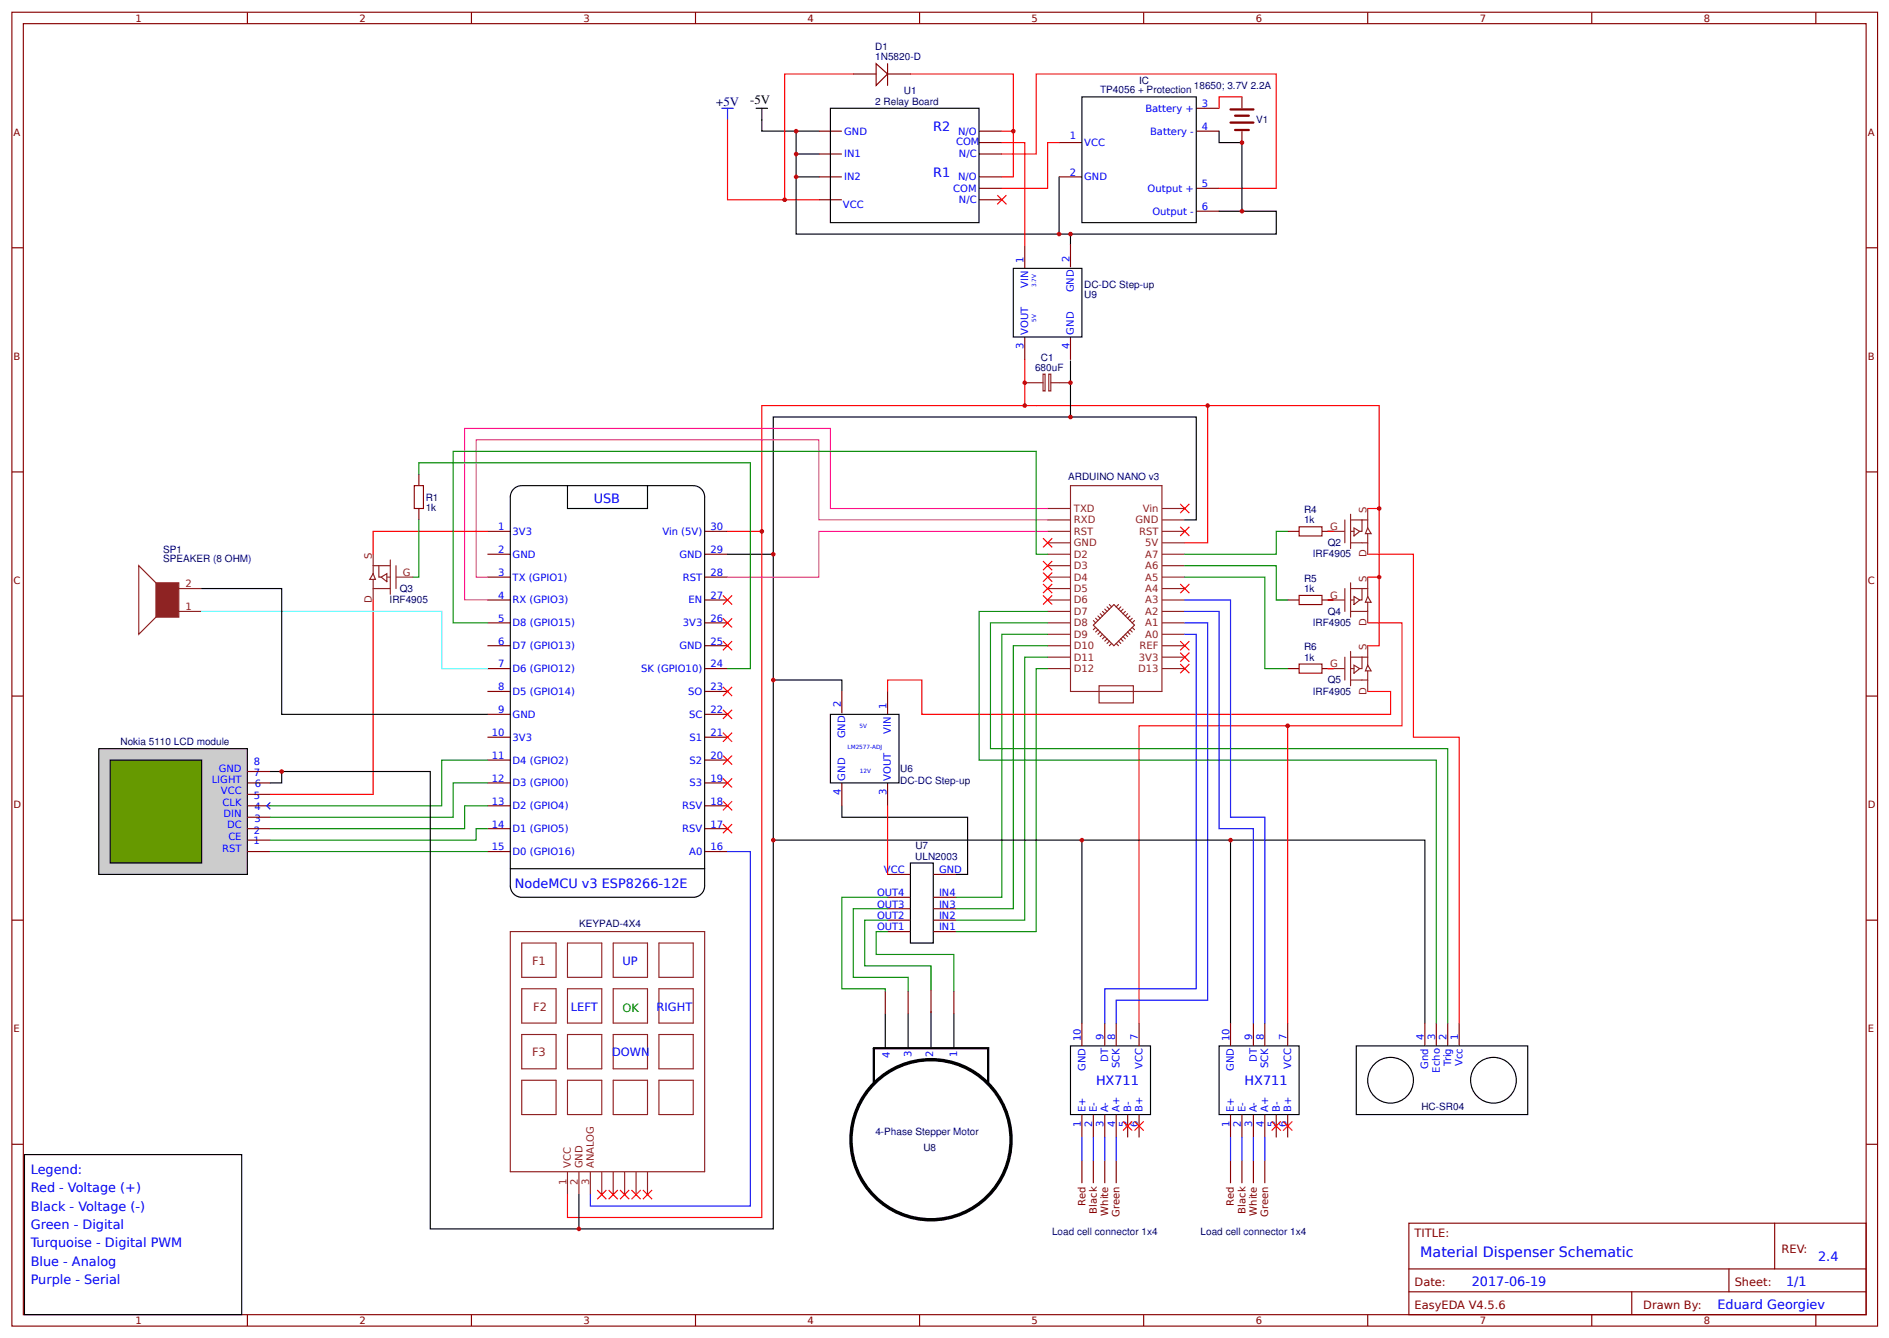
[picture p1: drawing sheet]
<svg xmlns="http://www.w3.org/2000/svg" width="441mm" height="312mm" viewBox="0 0 441 312" stroke-linecap="round" stroke-linejoin="round" font-family="sans-serif">
<g fill="none" stroke="#800" stroke-width=".27">
<path d="M2.8 2.9h435.2v306.4h-435.2zM5.4 5.5h430v301.1h-430zM57.7 2.9v2.6M110 2.9v2.6M162.3 2.9v2.6M214.5 2.9v2.6M266.8 2.9v2.6M319.1 2.9v2.6M371.4 2.9v2.6M423.6 2.9v2.6M191.1 35.9h5.3M191.1 30.6h5.3"/>
<path d="M228.4 35.9h5.3M228.4 33.3h5.3M228.4 30.6h5.3M247.1 33.3h5.3M279.1 30.6h5.3M279.1 25.3h5.3M289.7 22.6v2.7M289.7 30.6v2.7M2.8 57.8h2.6M191.1 46.6h5.3M191.1 41.3h5.3M228.4 46.6h5.3"/>
<path d="M228.4 43.9h5.3M228.4 41.3h5.3M247.1 41.3h5.3M279.1 43.9h5.3M279.1 49.3h5.3M435.4 57.8h2.6M2.8 110.1h2.6M435.4 110.1h2.6M2.8 162.3h2.6M435.4 162.3h2.6M2.8 214.6h2.6M435.4 214.6h2.6"/>
<path d="M2.8 266.9h2.6M435.4 266.9h2.6M328.7 285.3h106.7v21.3h-106.7zM328.7 296h106.7M403.4 296v5.3M414 285.3v10.7M57.7 306.6v2.7M110 306.6v2.7M162.3 306.6v2.7M214.5 306.6v2.7M266.8 306.6v2.7M319.1 306.6v2.7"/>
<path d="M328.7 301.3h106.7M371.4 306.6v2.7M380.7 301.3v5.3M423.6 306.6v2.7"/>
</g>
<path d="M176.4 25.3h2.7M177.7 25.3v5.3h13.4M193.7 25.3h34.7v26.6h-34.7zM252.4 22.6h26.7v29.3h-26.7z" fill="none" stroke="#000" stroke-width=".27"/>
<path d="M168.4 25.3h2.7M169.7 25.3v2.6" fill="none" stroke="#00f" stroke-width=".27"/>
<path d="M287.1 28.6h5.3M287.1 25.5h5.3M288.1 27h3.2M288.1 30.3h3.2" fill="none" stroke="#800" stroke-width=".53"/>
<path d="M212.4 17.3h24v24h-2.7M169.7 27.9v18.7h21.4M247.1 33.3h-2.7v10.6h-10.7" fill="none" stroke="#f00" stroke-width=".27"/>
<path d="M232.7 45.5l2.1 2.2zM234.8 45.5l-2.1 2.2z" fill="#000" stroke="#f00" stroke-width=".27"/>
<path d="M23 174.6h34.7v29.3h-34.7z" fill="#ccc" stroke="#000" stroke-width=".27"/>
<path d="M57.7 179.9h5.3M57.7 198.6h5.3M57.7 195.9h5.3M57.7 193.3h5.3M57.7 190.6h5.3M57.7 187.9h5.3M57.7 185.3h5.3M57.7 182.6h5.3" fill="none" stroke="#800" stroke-width=".27"/>
<path d="M63 187.1l-.8 .8 .8 .8" fill="none" stroke="#00f" stroke-width=".27"/>
<path d="M25.7 177.3h21.3v24h-21.3z" fill="#690" stroke="#000" stroke-width=".27"/>
<g fill="none" stroke="#8d2323" stroke-width=".27">
<path d="M244.4 118.6h5.3M249.7 113.3h21.4v48h-21.4zM271.1 118.6h5.3M244.4 139.9h5.3M244.4 137.3h5.3M244.4 134.6h5.3M244.4 131.9h5.3M244.4 129.3h5.3M244.4 126.6h5.3M244.4 123.9h5.3M244.4 121.3h5.3M271.1 139.9h5.3"/>
<path d="M271.1 137.3h5.3M271.1 134.6h5.3M271.1 131.9h5.3M271.1 129.3h5.3M271.1 126.6h5.3M271.1 123.9h5.3M271.1 121.3h5.3M244.4 153.3h5.3M244.4 150.6h5.3M244.4 147.9h5.3M244.4 145.3h5.3M244.4 142.6h5.3"/>
<path d="M244.4 155.9h5.3M255.1 144.7l.5 .6M255.6 144.2l.5 .5M255.6 146.3l-.5 .6M256.1 143.7l.6 .5M256.1 146.9l-.5 .5M256.4 159.9h8v4h-8zM256.7 147.4l-.6 .5M256.7 143.1l.5 .6M257.2 147.9l-.5 .6M257.2 142.6l.5 .5M257.7 148.5l-2.6-2.7 4.8-4.8 4.8 4.8-4.8 4.8-1.6-1.6"/>
<path d="M257.7 148.5l-.5 .5M257.7 142.1l.6 .5M257.7 148.5l.6 .5M258.3 141.5l.5 .6M258.3 149l-.6 .5M258.8 149.5l-.5 .6M258.8 141l.5 .5M259.3 150.1l-.5 .5M260.4 150.1l.5 .5M260.9 149.5l.6 .6M260.9 141l-.5 .5M261.5 149l.5 .5"/>
<path d="M261.5 141.5l-.6 .6M262 148.5l.5 .5M262 142.1l-.5 .5M262.5 147.9l.6 .6M262.5 142.6l-.5 .5M263.1 147.4l.5 .5M263.1 143.1l-.6 .6M263.6 146.9l.5 .5M263.6 143.7l-.5 .5M264.1 146.3l.6 .6M264.1 144.2l-.5 .5M264.7 144.7l-.6 .6"/>
<path d="M271.1 153.3h5.3M271.1 150.6h5.3M271.1 147.9h5.3M271.1 145.3h5.3M271.1 142.6h5.3M271.1 155.9h5.3M119.1 217.3h45.3v56h-45.3zM121.7 219.9h8v8h-8zM132.4 219.9h8v8h-8zM143.1 219.9h8v8h-8zM153.7 219.9h8v8h-8zM121.7 230.6h8v8h-8z"/>
<path d="M132.4 230.6h8v8h-8zM143.1 230.6h8v8h-8zM153.7 230.6h8v8h-8zM121.7 252h8v8h-8zM121.7 241.3h8v8h-8zM132.4 241.3h8v8h-8zM132.4 252h8v8h-8zM143.1 241.3h8v8h-8zM143.1 252h8v8h-8zM153.7 252h8v8h-8zM153.7 241.3h8v8h-8zM132.4 273.3v5.3"/>
<path d="M135.1 273.3v5.3M137.7 273.3v5.3M140.4 273.3v5.3M143.1 273.3v5.3M145.7 273.3v5.3M148.4 273.3v5.3M151.1 273.3v5.3"/>
</g>
<g fill="none" stroke="#800" stroke-width=".27">
<path d="M113.7 123.9h5.4M113.7 129.3h5.4M113.7 134.6h5.4M113.7 139.9h5.4M164.4 123.9h5.3M164.4 129.3h5.3M164.4 134.6h5.3M164.4 139.9h5.3M113.7 145.3h5.4M113.7 150.6h5.4M113.7 155.9h5.4M164.4 145.3h5.3"/>
<path d="M164.4 150.6h5.3M164.4 155.9h5.3M113.7 161.3h5.4M113.7 166.6h5.4M113.7 171.9h5.4M113.7 177.3h5.4M164.4 161.3h5.3M164.4 166.6h5.3M164.4 171.9h5.3M164.4 177.3h5.3M113.7 182.6h5.4M113.7 187.9h5.4"/>
<path d="M113.7 193.3h5.4M113.7 198.6h5.4M164.4 182.6h5.3M164.4 187.9h5.3M164.4 193.3h5.3M164.4 198.6h5.3M207.1 217.3h5.3M207.1 214.6h5.3M207.1 211.9h5.3M207.1 209.3h5.3M207.1 203.9h5.3M217.7 217.3h5.4"/>
<path d="M217.7 214.6h5.4M217.7 211.9h5.4M217.7 209.3h5.4M217.7 203.9h5.4M206.5 231.1v5.4M211.9 231.1v5.4M217.2 230.9v5.3M222.5 231.1v5.4M252.4 238.6v5.4M257.7 238.6v5.4M260.4 238.6v5.4M265.7 238.6v5.4"/>
<path d="M332.4 238.6v5.4M335.1 238.6v5.4M337.7 238.6v5.4M340.4 238.6v5.4M252.4 260v5.3M255.1 260v5.3M257.7 260v5.3M260.4 260v5.3M263.1 260v5.3M265.7 260v5.3"/>
</g>
<g fill="none" stroke="#000" stroke-width=".27">
<path d="M249.7 97.3h-69.3v32h-10.7M119.6 114.3a2.66 2.66 0 0 1 2.1-1h40a2.67 2.67 0 0 1 2.7 2.6v90.7a2.67 2.67 0 0 1-2.7 2.7h-40a2.67 2.67 0 0 1-2.6-2.7v-90.7v-.6zM132.4 113.3v5.3h18.7v-5.3M180.4 129.3v157.3h-45.3v-8M180.4 195.9h72v42.7M252.4 195.9h80v42.7M119.1 202.6h45.3M212.4 201.3h5.3v18.6h-5.3zM206.5 236.5v8M211.9 236.5v8M217.2 235.9v8.6M222.5 236.5v8"/>
<path d="M249.7 244h18.7v16h-18.7zM316.4 244h40v16h-40z"/>
<circle cx="324.4" cy="252" r="5.3"/>
<circle cx="348.4" cy="252" r="5.3"/>
</g>
<g fill="none" stroke="#080" stroke-width=".27">
<path d="M276.4 131.9h21.3v8h2.7M276.4 134.6h18.7v21.3h5.3M300.4 123.9h-2.7v5.4h-21.3M244.4 155.9h-2.7v61.4h-18.6M244.4 153.3h-5.3v61.3h-16M244.4 150.6h-8v61.3h-13.3M244.4 147.9h-10.7v61.4h-10.6M113.7 177.3h-10.6v10.6h-40.1M63 198.6h50.7M113.7 193.3h-2.6v2.6h-48.1M113.7 187.9h-5.3v5.4h-45.4M113.7 182.6h-8v8h-42.7"/>
<path d="M207.1 217.3h-2.7v5.3h18.1v8.5M207.1 214.6h-5.4v10.7h15.5v5.6M207.1 211.9h-8v16h12.8v3.2"/>
</g>
<g fill="#000" stroke="#f00" stroke-width=".27">
<path d="M168.7 138.9l2.1 2.1zM168.7 141l2.1-2.1z"/>
<path d="M275.3 122.9l2.2 2.1zM275.3 125l2.2-2.1z"/>
<path d="M168.7 144.2l2.1 2.1zM168.7 146.3l2.1-2.1z"/>
<path d="M168.7 149.5l2.1 2.2zM168.7 151.7l2.1-2.2z"/>
<path d="M275.3 149.5l2.2 2.2zM275.3 151.7l2.2-2.2z"/>
<path d="M168.7 170.9l2.1 2.1zM170.8 170.9l-2.1 2.1z"/>
<path d="M168.7 165.5l2.1 2.2zM170.8 165.5l-2.1 2.2z"/>
<path d="M168.7 160.2l2.1 2.1zM170.8 160.2l-2.1 2.1z"/>
<path d="M168.7 186.9l2.1 2.1zM170.8 186.9l-2.1 2.1z"/>
<path d="M168.7 192.2l2.1 2.1zM170.8 192.2l-2.1 2.1z"/>
<path d="M139.3 277.6l2.2 2.1zM139.3 279.7l2.2-2.1z"/>
<path d="M142 277.6l2.1 2.1zM142 279.7l2.1-2.1z"/>
<path d="M144.7 277.6l2.1 2.1zM144.7 279.7l2.1-2.1z"/>
<path d="M147.3 277.6l2.2 2.1zM147.3 279.7l2.2-2.1z"/>
<path d="M150 277.6l2.1 2.1zM150 279.7l2.1-2.1z"/>
<path d="M262 261.6l2.1 2.1zM264.1 261.6l-2.1 2.1z"/>
<path d="M264.7 261.6l2.1 2.1zM266.8 261.6l-2.1 2.1z"/>
</g>
<path d="M276.4 147.9h2.7v82.7h-21.4v8M276.4 145.3h5.3v88h-21.3v5.3M169.7 198.6h5.4v82.7h-37.4v-2.7M252.4 265.3v5.3M255.1 265.3v5.3M257.7 265.3v5.3M260.4 265.3v5.3" fill="none" stroke="#00f" stroke-width=".27"/>
<path d="M281.7 94.6h40v24h-2.6M321.7 118.6v16h-2.6M169.7 123.9h8v-29.3h104v32h-5.3M177.7 123.9v160.1h-45.3v-5.4M321.7 134.6v16h-2.6M319.1 145.3h8v24h-61.4v69.3M207.1 161.3v-2.7h8v8h109.3v-5.3h-5.3" fill="none" stroke="#f00" stroke-width=".27"/>
<path d="M244.4 118.6h-50.7v-18.7h-85.3v40h5.3M244.4 121.3h-53.3v-18.7h-80v32h2.6M244.4 123.9h-53.3v10.7h-21.4" fill="none" stroke="#f0f" stroke-width=".27"/>
<circle cx="217.2" cy="265.8" r="18.7" fill="none" stroke="#000" stroke-width=".8" stroke-linecap="butt"/>
<path d="M203.9 252.5v-8h26.6v8" fill="none" stroke="#000" stroke-width=".53"/>
<path d="M252.4 270.6v5.4M255.1 270.6v5.4M257.7 270.6v5.4M260.4 270.6v5.4" fill="none" stroke="#800000" stroke-width=".27"/>
<circle cx="252.4" cy="195.9" r=".53" fill="#c00"/>
<path d="M244.4 145.3h-13.3v29.3h106.6v64M244.4 142.6h-16v34.7h106.7v61.3M207.1 209.3h-10.7v21.3h10.1v.5" fill="none" stroke="#080" stroke-width=".27"/>
<path d="M233.7 35.9h8v-18.6h56v26.6h-13.3M309.7 123.9h1.4M309.7 139.9h1.4M319.1 129.3h10.6v42.6h10.7v66.7M309.7 155.9h1.4" fill="none" stroke="#f00" stroke-width=".27"/>
<path d="M185.7 30.6v24h64v2.4" fill="none" stroke="#000" stroke-width=".27"/>
<g fill="none" stroke="#8d2323" stroke-width=".27">
<path d="M315.1 119.9v8M319.1 118.6v2.7M309.7 123.9h4M309.7 139.9h4M313.7 121.3v5.3M313.7 137.3v5.3M315.1 135.9v8M315.1 123.9h.8M315.1 121.3h4M315.1 139.9h.8M315.1 137.3h4M315.9 123.1l1.3 .8-1.3 1.1z"/>
<path d="M315.9 139.1l1.3 .8-1.3 1.1zM317.7 121.3v2.6h-.5M317.7 137.3v2.6h-.5M319.1 124.5v2.1h-4M319.1 121.3v1.8l-.6 1.4h1.4l-.8-1.4M319.1 137.3v1.8l-.6 1.4h1.4l-.8-1.4M319.1 126.6v2.7M319.1 134.6v2.7M309.7 155.9h4M313.7 153.3v5.3M315.1 151.9v8M315.1 155.9h.8"/>
<path d="M315.1 153.3h4M315.9 155.1l1.3 .8-1.3 1.1zM317.7 153.3v2.6h-.5M319.1 140.5v2.1h-4M319.1 156.5v2.1h-4M319.1 153.3v1.8l-.6 1.4h1.4l-.8-1.4M319.1 142.6v2.7M319.1 150.6v2.7M319.1 158.6v2.7"/>
</g>
<path d="M303.1 122.9h5.3v2.1h-5.3zM303.1 138.9h5.3v2.1h-5.3zM303.1 154.9h5.3v2.1h-5.3z" fill="none" stroke="#a00000" stroke-width=".27"/>
<path d="M300.4 123.9h2.7M300.4 139.9h2.7M308.4 123.9h2.7M308.4 139.9h2.7M300.4 155.9h2.7M308.4 155.9h2.7" fill="none" stroke="#800" stroke-width=".27"/>
<g fill="#c00">
<circle cx="321.7" cy="118.6" r=".53"/>
<circle cx="321.7" cy="134.6" r=".53"/>
</g>
<path d="M249.7 84.2v13.1h29.4v24h-2.7" fill="none" stroke="#000" stroke-width=".27"/>
<g fill="#000" stroke="#f00" stroke-width=".27">
<path d="M275.3 117.5l2.2 2.2zM277.5 117.5l-2.2 2.2z"/>
<path d="M243.3 125.5l2.2 2.2zM243.3 127.7l2.2-2.2z"/>
<path d="M275.3 152.2l2.2 2.1zM275.3 154.3l2.2-2.1z"/>
<path d="M275.3 154.9l2.2 2.1zM277.5 154.9l-2.2 2.1z"/>
</g>
<path d="M87.1 135.1v2.2h4M87.1 131.9v1.9l.5 1.3h-1.3l.8-1.3M87.1 131.9h4M87.1 129.3v2.6M87.1 137.3v2.6M88.4 131.9v2.7h.5M88.9 134.6l1.4-.8v1.9zM90.3 134.6h.8M91.1 130.6v8M92.4 131.9v5.4M92.4 134.6h4" fill="none" stroke="#8d2323" stroke-width=".27"/>
<circle cx="177.7" cy="123.9" r=".53" fill="#c00"/>
<path d="M87.1 139.9v45.4h-24.1M113.7 123.9h-26.6v5.4" fill="none" stroke="#f00" stroke-width=".27"/>
<g fill="#000" stroke="#f00" stroke-width=".27">
<path d="M168.7 176.2l2.1 2.1zM170.8 176.2l-2.1 2.1z"/>
<path d="M168.7 181.5l2.1 2.2zM170.8 181.5l-2.1 2.2z"/>
</g>
<path d="M196.4 161v5.3M207.1 161.3v5.3M196.4 182.6v5.3M207.1 182.6v5.3" fill="none" stroke="#800" stroke-width=".27"/>
<path d="M193.7 166.6h16v16h-16z" fill="none" stroke="#000" stroke-width=".27"/>
<circle cx="180.4" cy="195.9" r=".53" fill="#c00"/>
<path d="M180.4 158.6h16v2.4" fill="none" stroke="#000" stroke-width=".27"/>
<circle cx="180.4" cy="158.6" r=".53" fill="#c00"/>
<path d="M196.4 187.9v2.7h29.3v13.3h-2.6M287.1 195.9v42.7M284.4 244h18.7v16h-18.7z" fill="none" stroke="#000" stroke-width=".27"/>
<path d="M207.1 187.9v16" fill="none" stroke="#f00" stroke-width=".27"/>
<path d="M287.1 270.6v5.4M289.7 270.6v5.4M292.4 270.6v5.4M295.1 270.6v5.4" fill="none" stroke="#800000" stroke-width=".27"/>
<path d="M287.1 238.6v5.4M292.4 238.6v5.4M295.1 238.6v5.4M300.4 238.6v5.4M287.1 260v5.3M289.7 260v5.3M292.4 260v5.3M295.1 260v5.3M297.7 260v5.3M300.4 260v5.3" fill="none" stroke="#800" stroke-width=".27"/>
<path d="M287.1 265.3v5.3M289.7 265.3v5.3M292.4 265.3v5.3M295.1 265.3v5.3" fill="none" stroke="#00f" stroke-width=".27"/>
<g fill="#000" stroke="#f00" stroke-width=".27">
<path d="M296.7 261.6l2.1 2.1zM296.7 263.7l2.1-2.1z"/>
<path d="M299.3 261.6l2.2 2.1zM301.5 261.6l-2.2 2.1z"/>
</g>
<circle cx="287.1" cy="195.9" r=".53" fill="#c00"/>
<path d="M276.4 139.9h10.7v50.7h8v48M276.4 142.6h8v50.7h8v45.3" fill="none" stroke="#00f" stroke-width=".27"/>
<path d="M300.4 169.3v69.3" fill="none" stroke="#f00" stroke-width=".27"/>
<circle cx="300.4" cy="169.3" r=".53" fill="#c00"/>
<path d="M36.4 135.9l-4-4v16l4-4M41.7 137.3h5.3M41.7 142.6h5.3" fill="none" stroke="#8d2323" stroke-width=".27"/>
<path d="M36.4 135.9h5.3v8h-5.3z" fill="#8d2323" stroke="#8d2323" stroke-width=".27"/>
<circle cx="281.7" cy="94.6" r=".53" fill="#c00"/>
<path d="M185.7 35.9h5.4M284.4 30.6v2.7h5.3v16M185.7 41.3h5.4M284.4 49.3h13.3v5.3h-48M5.7 269.3h50.7v37.3h-50.7z" fill="none" stroke="#000" stroke-width=".27"/>
<path d="M275.3 136.2l2.2 2.1zM275.3 138.3l2.2-2.1z" fill="#000" stroke="#f00" stroke-width=".27"/>
<path d="M289.7 22.6h-5.3v2.7" fill="none" stroke="#f00" stroke-width=".27"/>
<circle cx="289.7" cy="33.3" r=".53" fill="#c00"/>
<path d="M204.4 14.9l2.7 2.4-2.7 2.6z" fill="#fefefe" stroke="#800" stroke-width=".27"/>
<path d="M199.1 17.3h5.3M207.1 14.9v5M207.1 17.3h5.3M239.1 57.3v5.3M249.7 57v5.3M239.1 78.6v5.3M249.7 78.6v5.3" fill="none" stroke="#800" stroke-width=".27"/>
<path d="M236.4 62.6h16v16h-16z" fill="none" stroke="#000" stroke-width=".27"/>
<path d="M239.1 89.3h4.2M243.3 87.3h.5v3.9h-.5zM244.7 87.3h.5v3.9h-.5zM245.2 89.3h4.5" fill="none" stroke="#8d2323" stroke-width=".27"/>
<g fill="#c00">
<circle cx="289.7" cy="49.3" r=".53"/>
<circle cx="249.7" cy="89.3" r=".53"/>
<circle cx="180.4" cy="129.3" r=".53"/>
</g>
<path d="M233.7 33.3h5.4v24" fill="none" stroke="#f00" stroke-width=".27"/>
<path d="M247.1 41.3v13.3" fill="none" stroke="#000" stroke-width=".27"/>
<g fill="#c00">
<circle cx="247.1" cy="54.6" r=".53"/>
<circle cx="249.7" cy="54.6" r=".53"/>
<circle cx="249.7" cy="97.3" r=".53"/>
</g>
<path d="M239.1 83.9v10.7" fill="none" stroke="#f00" stroke-width=".27"/>
<g fill="#c00">
<circle cx="239.1" cy="94.6" r=".53"/>
<circle cx="239.1" cy="89.3" r=".53"/>
<circle cx="185.7" cy="41.3" r=".53"/>
<circle cx="185.7" cy="35.9" r=".53"/>
<circle cx="185.7" cy="30.6" r=".53"/>
</g>
<path d="M199.1 17.3h-16v29.3" fill="none" stroke="#f00" stroke-width=".27"/>
<circle cx="183.1" cy="46.6" r=".53" fill="#c00"/>
<path d="M233.7 30.6h2.7" fill="none" stroke="#f00" stroke-width=".27"/>
<circle cx="236.4" cy="30.6" r=".53" fill="#c00"/>
<path d="M63 179.9h37.4v106.7h34.7" fill="none" stroke="#000" stroke-width=".27"/>
<circle cx="135.1" cy="286.6" r=".53" fill="#c00"/>
<path d="M96.7 113.3h2.1v5.3h-2.1z" fill="none" stroke="#a00000" stroke-width=".27"/>
<path d="M97.7 110.6v2.7M97.7 118.6v2.7" fill="none" stroke="#800" stroke-width=".27"/>
<path d="M97.7 110.6v-2.7h77.4v48h-5.4" fill="none" stroke="#080" stroke-width=".27"/>
<path d="M65.7 179.9v2.7h-2.7" fill="none" stroke="#000" stroke-width=".27"/>
<circle cx="65.7" cy="179.9" r=".53" fill="#c00"/>
<path d="M97.7 121.3v13.3h-1.3M244.4 129.3h-2.7v-24h-136v40h8" fill="none" stroke="#080" stroke-width=".27"/>
<g fill="#000" stroke="#f00" stroke-width=".27">
<path d="M243.3 130.9l2.2 2.1zM243.3 133l2.2-2.1z"/>
<path d="M243.3 133.5l2.2 2.2zM245.5 133.5l-2.2 2.2z"/>
<path d="M243.3 136.2l2.2 2.1zM243.3 138.3l2.2-2.1z"/>
<path d="M243.3 138.9l2.2 2.1zM243.3 141l2.2-2.1z"/>
</g>
<path d="M47 142.6h56.1v13.3h10.6" fill="none" stroke="#0ff" stroke-width=".27"/>
<path d="M47 137.3h18.7v29.3h48" fill="none" stroke="#000" stroke-width=".27"/>
<text font-size="3.3" fill="#00f" x="331.3" y="293.3">Material Dispenser Schematic</text>
<text font-size="3" fill="#000080" x="167.1" y="24.7">+5V</text>
<text font-size="3" x="175" y="24.2">-5V</text>
<g font-size="3" fill="#00f">
<text x="217.7" y="30.6">R2</text>
<text x="217.7" y="41.3">R1</text>
<text x="138.5" y="117.3">USB</text>
<text x="120.1" y="207.1">NodeMCU v3 ESP8266-12E</text>
<text x="255.7" y="253.2">HX711</text>
<text x="290.4" y="253.2">HX711</text>
<text x="7.2" y="273.8">Legend:</text>
<text x="7.2" y="278.1">Red - Voltage (+)</text>
<text x="7.2" y="282.4">Black - Voltage (-)</text>
<text x="7.2" y="286.6">Green - Digital</text>
<text x="7.2" y="290.9">Turquoise - Digital PWM</text>
<text x="7.2" y="295.2">Blue - Analog</text>
<text x="7.2" y="299.4">Purple - Serial</text>
<text x="343.3" y="300">2017-06-19</text>
<text x="416.7" y="300">1/1</text>
<text x="424.2" y="294.1">2.4</text>
<text x="400.7" y="305.3">Eduard Georgiev</text>
</g>
<text font-size="3" fill="#fff" x="212.4" y="51.9" transform="rotate(-90 212.4 51.9)">2 Relay Board</text>
<g font-size="2.7" fill="#8d2323">
<text x="124.1" y="225">F1</text>
<text x="124.4" y="235.7">F2</text>
<text x="124.1" y="246.4">F3</text>
</g>
<g font-size="2.7" fill="#00f">
<text x="145.2" y="225">UP</text>
<text x="133.2" y="235.7">LEFT</text>
<text x="153.2" y="235.7">RIGHT</text>
<text x="142.8" y="246.4">DOWN</text>
</g>
<text font-size="2.7" fill="#080" x="145.2" y="235.9">OK</text>
<g font-size="2.7" fill="#800">
<text x="330" y="288.5">TITLE:</text>
<text x="415.6" y="292.2">REV:</text>
<text x="330" y="300">Date:</text>
<text x="404.7" y="300">Sheet:</text>
<text x="330" y="305.3">EasyEDA V4.5.6</text>
<text x="383.4" y="305.3">Drawn By:</text>
</g>
<g font-size="2.3" fill="#800">
<text x="31.6" y="5.1">1</text>
<text x="83.9" y="5.1">2</text>
<text x="136.1" y="5.1">3</text>
<text x="188.4" y="5.1">4</text>
<text x="240.7" y="5.1">5</text>
<text x="292.9" y="5.1">6</text>
<text x="345.2" y="5.1">7</text>
<text x="397.5" y="5.1">8</text>
<text x="3.2" y="31.7">A</text>
<text x="435.8" y="31.7">A</text>
<text x="3.2" y="83.9">B</text>
<text x="435.8" y="83.9">B</text>
<text x="3.2" y="136.2">C</text>
<text x="435.8" y="136.2">C</text>
<text x="3.2" y="188.5">D</text>
<text x="435.8" y="188.5">D</text>
<text x="3.2" y="240.8">E</text>
<text x="435.8" y="240.8">E</text>
<text x="31.6" y="308.9">1</text>
<text x="83.9" y="308.9">2</text>
<text x="136.1" y="308.9">3</text>
<text x="188.4" y="308.9">4</text>
<text x="240.7" y="308.9">5</text>
<text x="292.9" y="308.9">6</text>
<text x="345.2" y="308.9">7</text>
<text x="397.5" y="308.9">8</text>
</g>
<g font-size="2.3" fill="#000080">
<text x="204.2" y="11.6">D1</text>
<text x="204.2" y="14.1">1N5820-D</text>
<text x="210.9" y="22">U1</text>
<text x="256.7" y="21.8">TP4056 + Protection</text>
<text x="265.7" y="19.6">IC</text>
<text x="278.5" y="20.8">18650; 3.7V 2.2A</text>
<text x="204.2" y="24.5">2 Relay Board</text>
<text x="293.1" y="28.8">V1</text>
<text x="252.9" y="67.2">DC-DC Step-up</text>
<text x="252.9" y="69.6">U9</text>
<text x="241.5" y="86.5">680uF</text>
<text x="242.8" y="84.1">C1</text>
<text x="249.2" y="111.9">ARDUINO NANO v3</text>
<text x="99.3" y="119.1">1k</text>
<text x="99.3" y="116.7">R1</text>
<text x="304.2" y="119.6">R4</text>
<text x="304.2" y="122.1">1k</text>
<text x="38.1" y="131.1">SPEAKER (8 OHM)</text>
<text x="38.1" y="128.9">SP1</text>
<text x="306.3" y="130">IRF4905</text>
<text x="309.7" y="127.3">Q2</text>
<text x="304.2" y="135.6">R5</text>
<text x="90.9" y="140.6">IRF4905</text>
<text x="93.3" y="138">Q3</text>
<text x="304.2" y="138.1">1k</text>
<text x="309.7" y="143.3">Q4</text>
<text x="306.3" y="146">IRF4905</text>
<text x="304.2" y="154.1">1k</text>
<text x="304.2" y="151.6">R6</text>
<text x="306.3" y="162">IRF4905</text>
<text x="309.7" y="159.4">Q5</text>
<text x="28.1" y="173.8">Nokia 5110 LCD module</text>
<text x="210" y="182.8">DC-DC Step-up</text>
<text x="210" y="180.1">U6</text>
<text x="213.5" y="200.5">ULN2003</text>
<text x="213.5" y="198">U7</text>
<text x="135.1" y="216.2">KEYPAD-4X4</text>
<text x="331.6" y="258.9">HC-SR04</text>
<text x="204.2" y="264.8">4-Phase Stepper Motor</text>
<text x="215.4" y="268.5">U8</text>
<text x="245.4" y="287.9">Load cell connector 1x4</text>
<text x="280.1" y="287.9">Load cell connector 1x4</text>
</g>
<g font-size="2.3" fill="#00f">
<text x="267.2" y="26.1">Battery +</text>
<text x="280.4" y="25">3</text>
<text x="196.9" y="31.4">GND</text>
<text x="223.1" y="33.8">COM</text>
<text x="223.5" y="31.4">N/O</text>
<text x="249.6" y="32.5">1</text>
<text x="252.9" y="34.1">VCC</text>
<text x="268.3" y="31.4">Battery -</text>
<text x="280.4" y="30.3">4</text>
<text x="196.9" y="36.7">IN1</text>
<text x="223.7" y="36.7">N/C</text>
<text x="249.6" y="41">2</text>
<text x="196.9" y="42.1">IN2</text>
<text x="222.4" y="44.7">COM</text>
<text x="223.5" y="42.1">N/O</text>
<text x="223.7" y="47.4">N/C</text>
<text x="252.9" y="42.1">GND</text>
<text x="267.7" y="44.7">Output +</text>
<text x="280.4" y="43.7">5</text>
<text x="196.7" y="48.5">VCC</text>
<text x="268.8" y="50.1">Output -</text>
<text x="280.4" y="49">6</text>
<text x="238.8" y="61.3" transform="rotate(-90 238.8 61.3)">1</text>
<text x="249.5" y="61" transform="rotate(-90 249.5 61)">2</text>
<text x="239.9" y="67.2" transform="rotate(-90 239.9 67.2)">VIN</text>
<text x="250.5" y="68.2" transform="rotate(-90 250.5 68.2)">GND</text>
<text x="238.8" y="81.4" transform="rotate(-90 238.8 81.4)">3</text>
<text x="239.9" y="78.1" transform="rotate(-90 239.9 78.1)">VOUT</text>
<text x="249.5" y="81.4" transform="rotate(-90 249.5 81.4)">4</text>
<text x="250.5" y="78.1" transform="rotate(-90 250.5 78.1)">GND</text>
<text x="116.2" y="123.7">1</text>
<text x="119.6" y="124.7">3V3</text>
<text x="154.5" y="124.7">Vin (5V)</text>
<text x="165.7" y="123.7">30</text>
<text x="116.2" y="129">2</text>
<text x="119.6" y="130.1">GND</text>
<text x="158.5" y="130.1">GND</text>
<text x="165.7" y="129">29</text>
<text x="116.2" y="134.3">3</text>
<text x="119.6" y="135.4">TX (GPIO1)</text>
<text x="159.3" y="135.4">RST</text>
<text x="165.7" y="134.3">28</text>
<text x="116.2" y="139.7">4</text>
<text x="119.6" y="140.7">RX (GPIO3)</text>
<text x="160.6" y="140.7">EN</text>
<text x="165.7" y="139.7">27</text>
<text x="116.2" y="145">5</text>
<text x="119.6" y="146.1">D8 (GPIO15)</text>
<text x="159.3" y="146.1">3V3</text>
<text x="165.7" y="145">26</text>
<text x="116.2" y="150.3">6</text>
<text x="116.2" y="155.7">7</text>
<text x="119.6" y="151.4">D7 (GPIO13)</text>
<text x="158.5" y="151.4">GND</text>
<text x="165.7" y="155.7">24</text>
<text x="165.7" y="150.3">25</text>
<text x="116.2" y="161">8</text>
<text x="119.6" y="156.7">D6 (GPIO12)</text>
<text x="149.6" y="156.7">SK (GPIO10)</text>
<text x="165.7" y="161">23</text>
<text x="116.2" y="166.3">9</text>
<text x="119.6" y="162.1">D5 (GPIO14)</text>
<text x="119.6" y="167.4">GND</text>
<text x="160.5" y="162.1">SO</text>
<text x="160.7" y="167.4">SC</text>
<text x="165.7" y="166.3">22</text>
<text x="196.1" y="165" transform="rotate(-90 196.1 165)">2</text>
<text x="206.8" y="165.3" transform="rotate(-90 206.8 165.3)">1</text>
<text x="114.7" y="171.7">10</text>
<text x="119.6" y="172.7">3V3</text>
<text x="160.9" y="172.7">S1</text>
<text x="165.7" y="171.7">21</text>
<text x="197.2" y="172.2" transform="rotate(-90 197.2 172.2)">GND</text>
<text x="207.9" y="171.2" transform="rotate(-90 207.9 171.2)">VIN</text>
<text x="51" y="179.9">GND</text>
<text x="59.2" y="178.4">8</text>
<text x="114.7" y="177">11</text>
<text x="119.6" y="178.1">D4 (GPIO2)</text>
<text x="160.9" y="178.1">S2</text>
<text x="165.7" y="177">20</text>
<text x="49.4" y="182.6">LIGHT</text>
<text x="51.5" y="185.3">VCC</text>
<text x="59.2" y="181.1">7</text>
<text x="59.4" y="183.6">6</text>
<text x="114.7" y="182.3">12</text>
<text x="119.6" y="183.4">D3 (GPIO0)</text>
<text x="160.9" y="183.4">S3</text>
<text x="165.7" y="182.3">19</text>
<text x="196.1" y="185.4" transform="rotate(-90 196.1 185.4)">4</text>
<text x="197.2" y="182.1" transform="rotate(-90 197.2 182.1)">GND</text>
<text x="206.8" y="185.4" transform="rotate(-90 206.8 185.4)">3</text>
<text x="207.9" y="182.1" transform="rotate(-90 207.9 182.1)">VOUT</text>
<text x="51.9" y="187.9">CLK</text>
<text x="52.2" y="190.6">DIN</text>
<text x="59.2" y="186.3">5</text>
<text x="59.4" y="191.6">3</text>
<text x="59.4" y="189">4</text>
<text x="114.7" y="187.7">13</text>
<text x="119.6" y="188.7">D2 (GPIO4)</text>
<text x="159.2" y="188.7">RSV</text>
<text x="165.7" y="187.7">18</text>
<text x="53" y="193.2">DC</text>
<text x="53.3" y="195.9">CE</text>
<text x="59.1" y="196.9">1</text>
<text x="59.2" y="194.5">2</text>
<text x="114.7" y="193">14</text>
<text x="119.6" y="194.1">D1 (GPIO5)</text>
<text x="159.2" y="194.1">RSV</text>
<text x="165.7" y="193">17</text>
<text x="51.8" y="198.6">RST</text>
<text x="114.7" y="198.3">15</text>
<text x="119.6" y="199.4">D0 (GPIO16)</text>
<text x="160.8" y="199.4">A0</text>
<text x="165.7" y="198.3">16</text>
<text x="206.2" y="203.7">VCC</text>
<text x="219.1" y="203.7">GND</text>
<text x="204.6" y="209">OUT4</text>
<text x="219.1" y="209">IN4</text>
<text x="204.6" y="214.3">OUT2</text>
<text x="204.6" y="211.7">OUT3</text>
<text x="219.1" y="214.3">IN2</text>
<text x="219.1" y="211.7">IN3</text>
<text x="204.6" y="217">OUT1</text>
<text x="219.1" y="217">IN1</text>
<text x="252.1" y="242.9" transform="rotate(-90 252.1 242.9)">10</text>
<text x="257.5" y="242.6" transform="rotate(-90 257.5 242.6)">9</text>
<text x="260.1" y="242.6" transform="rotate(-90 260.1 242.6)">8</text>
<text x="265.5" y="242.6" transform="rotate(-90 265.5 242.6)">7</text>
<text x="286.8" y="242.9" transform="rotate(-90 286.8 242.9)">10</text>
<text x="292.1" y="242.6" transform="rotate(-90 292.1 242.6)">9</text>
<text x="294.8" y="242.6" transform="rotate(-90 294.8 242.6)">8</text>
<text x="300.1" y="242.6" transform="rotate(-90 300.1 242.6)">7</text>
<text x="332.1" y="242.6" transform="rotate(-90 332.1 242.6)">4</text>
<text x="334.8" y="242.6" transform="rotate(-90 334.8 242.6)">3</text>
<text x="337.5" y="242.6" transform="rotate(-90 337.5 242.6)">2</text>
<text x="340.1" y="242.6" transform="rotate(-90 340.1 242.6)">1</text>
<text x="207.6" y="246.8" transform="rotate(-90 207.6 246.8)">4</text>
<text x="212.7" y="246.5" transform="rotate(-90 212.7 246.5)">3</text>
<text x="217.7" y="246.5" transform="rotate(-90 217.7 246.5)">2</text>
<text x="223.3" y="246.5" transform="rotate(-90 223.3 246.5)">1</text>
<text x="253.2" y="249.8" transform="rotate(-90 253.2 249.8)">GND</text>
<text x="258.5" y="247.7" transform="rotate(-90 258.5 247.7)">DT</text>
<text x="261.2" y="249.1" transform="rotate(-90 261.2 249.1)">SCK</text>
<text x="266.5" y="249.3" transform="rotate(-90 266.5 249.3)">VCC</text>
<text x="287.9" y="249.8" transform="rotate(-90 287.9 249.8)">GND</text>
<text x="293.2" y="247.7" transform="rotate(-90 293.2 247.7)">DT</text>
<text x="295.9" y="249.1" transform="rotate(-90 295.9 249.1)">SCK</text>
<text x="301.2" y="249.3" transform="rotate(-90 301.2 249.3)">VCC</text>
<text x="333.2" y="249.3" transform="rotate(-90 333.2 249.3)">Gnd</text>
<text x="335.9" y="250.2" transform="rotate(-90 335.9 250.2)">Echo</text>
<text x="338.5" y="248.7" transform="rotate(-90 338.5 248.7)">Trig</text>
<text x="341.2" y="248.6" transform="rotate(-90 341.2 248.6)">Vcc</text>
<text x="252.1" y="262.8" transform="rotate(-90 252.1 262.8)">1</text>
<text x="253.2" y="259.4" transform="rotate(-90 253.2 259.4)">E+</text>
<text x="254.8" y="262.8" transform="rotate(-90 254.8 262.8)">2</text>
<text x="255.9" y="259.4" transform="rotate(-90 255.9 259.4)">E-</text>
<text x="257.5" y="262.8" transform="rotate(-90 257.5 262.8)">3</text>
<text x="258.5" y="259.4" transform="rotate(-90 258.5 259.4)">A-</text>
<text x="260.1" y="262.8" transform="rotate(-90 260.1 262.8)">4</text>
<text x="261.2" y="259.4" transform="rotate(-90 261.2 259.4)">A+</text>
<text x="262.8" y="262.8" transform="rotate(-90 262.8 262.8)">5</text>
<text x="263.9" y="259.4" transform="rotate(-90 263.9 259.4)">B-</text>
<text x="265.5" y="262.8" transform="rotate(-90 265.5 262.8)">6</text>
<text x="266.5" y="259.4" transform="rotate(-90 266.5 259.4)">B+</text>
<text x="286.8" y="262.8" transform="rotate(-90 286.8 262.8)">1</text>
<text x="287.9" y="259.4" transform="rotate(-90 287.9 259.4)">E+</text>
<text x="289.5" y="262.8" transform="rotate(-90 289.5 262.8)">2</text>
<text x="290.5" y="259.4" transform="rotate(-90 290.5 259.4)">E-</text>
<text x="292.1" y="262.8" transform="rotate(-90 292.1 262.8)">3</text>
<text x="293.2" y="259.4" transform="rotate(-90 293.2 259.4)">A-</text>
<text x="294.8" y="262.8" transform="rotate(-90 294.8 262.8)">4</text>
<text x="295.9" y="259.4" transform="rotate(-90 295.9 259.4)">A+</text>
<text x="297.5" y="262.8" transform="rotate(-90 297.5 262.8)">5</text>
<text x="298.5" y="259.4" transform="rotate(-90 298.5 259.4)">B-</text>
<text x="300.1" y="262.8" transform="rotate(-90 300.1 262.8)">6</text>
<text x="301.2" y="259.4" transform="rotate(-90 301.2 259.4)">B+</text>
</g>
<g font-size="2.3" fill="#8d2323">
<text x="250.5" y="119.4">TXD</text>
<text x="266.6" y="119.4">Vin</text>
<text x="318.8" y="119.7" transform="rotate(-90 318.8 119.7)">S</text>
<text x="250.5" y="124.7">RST</text>
<text x="250.5" y="122.1">RXD</text>
<text x="264.9" y="122.1">GND</text>
<text x="265.7" y="124.7">RST</text>
<text x="310.3" y="123.7">G</text>
<text x="86.8" y="130.3" transform="rotate(-90 86.8 130.3)">S</text>
<text x="250.5" y="130.1">D2</text>
<text x="250.5" y="127.4">GND</text>
<text x="267.2" y="127.4">5V</text>
<text x="267.2" y="130.1">A7</text>
<text x="318.8" y="130" transform="rotate(-90 318.8 130)">D</text>
<text x="43.3" y="137">2</text>
<text x="94" y="134.3">G</text>
<text x="250.5" y="135.4">D4</text>
<text x="250.5" y="132.7">D3</text>
<text x="267.2" y="132.7">A6</text>
<text x="267.2" y="135.4">A5</text>
<text x="318.8" y="135.7" transform="rotate(-90 318.8 135.7)">S</text>
<text x="43.3" y="142.3">1</text>
<text x="86.8" y="140.7" transform="rotate(-90 86.8 140.7)">D</text>
<text x="250.5" y="143.4">D7</text>
<text x="250.5" y="140.7">D6</text>
<text x="250.5" y="138.1">D5</text>
<text x="267.2" y="138.1">A4</text>
<text x="267.2" y="140.7">A3</text>
<text x="267.2" y="143.4">A2</text>
<text x="310.3" y="139.7">G</text>
<text x="250.5" y="148.7">D9</text>
<text x="250.5" y="146.1">D8</text>
<text x="267.2" y="146.1">A1</text>
<text x="267.2" y="148.7">A0</text>
<text x="318.8" y="146" transform="rotate(-90 318.8 146)">D</text>
<text x="250.5" y="154.1">D11</text>
<text x="250.5" y="151.4">D10</text>
<text x="265.7" y="154.1">3V3</text>
<text x="265.8" y="151.4">REF</text>
<text x="310.3" y="155.7">G</text>
<text x="318.8" y="151.7" transform="rotate(-90 318.8 151.7)">S</text>
<text x="250.5" y="156.7">D12</text>
<text x="265.5" y="156.7">D13</text>
<text x="318.8" y="162" transform="rotate(-90 318.8 162)">D</text>
<text x="133.2" y="272.5" transform="rotate(-90 133.2 272.5)">VCC</text>
<text x="135.9" y="272.5" transform="rotate(-90 135.9 272.5)">GND</text>
<text x="138.5" y="272.5" transform="rotate(-90 138.5 272.5)">ANALOG</text>
<text x="132.1" y="276.4" transform="rotate(-90 132.1 276.4)">1</text>
<text x="134.8" y="276.4" transform="rotate(-90 134.8 276.4)">2</text>
<text x="137.5" y="276.4" transform="rotate(-90 137.5 276.4)">3</text>
</g>
<g font-size="2.3" fill="#800000">
<text x="253.2" y="281.2" transform="rotate(-90 253.2 281.2)">Red</text>
<text x="287.9" y="281.2" transform="rotate(-90 287.9 281.2)">Red</text>
<text x="255.9" y="283.1" transform="rotate(-90 255.9 283.1)">Black</text>
<text x="258.5" y="283.5" transform="rotate(-90 258.5 283.5)">White</text>
<text x="261.2" y="283.8" transform="rotate(-90 261.2 283.8)">Green</text>
<text x="290.5" y="283.1" transform="rotate(-90 290.5 283.1)">Black</text>
<text x="293.2" y="283.5" transform="rotate(-90 293.2 283.5)">White</text>
<text x="295.9" y="283.8" transform="rotate(-90 295.9 283.8)">Green</text>
</g>
<g font-size="1.3" fill="#00f">
<text x="241.7" y="67" transform="rotate(-90 241.7 67)">3.7V</text>
<text x="241.7" y="75" transform="rotate(-90 241.7 75)">5V</text>
<text x="200.5" y="169.7">5V</text>
<text x="197.7" y="174.6">LM2577-ADJ</text>
<text x="200.6" y="180.3">12V</text>
</g>
</svg>
